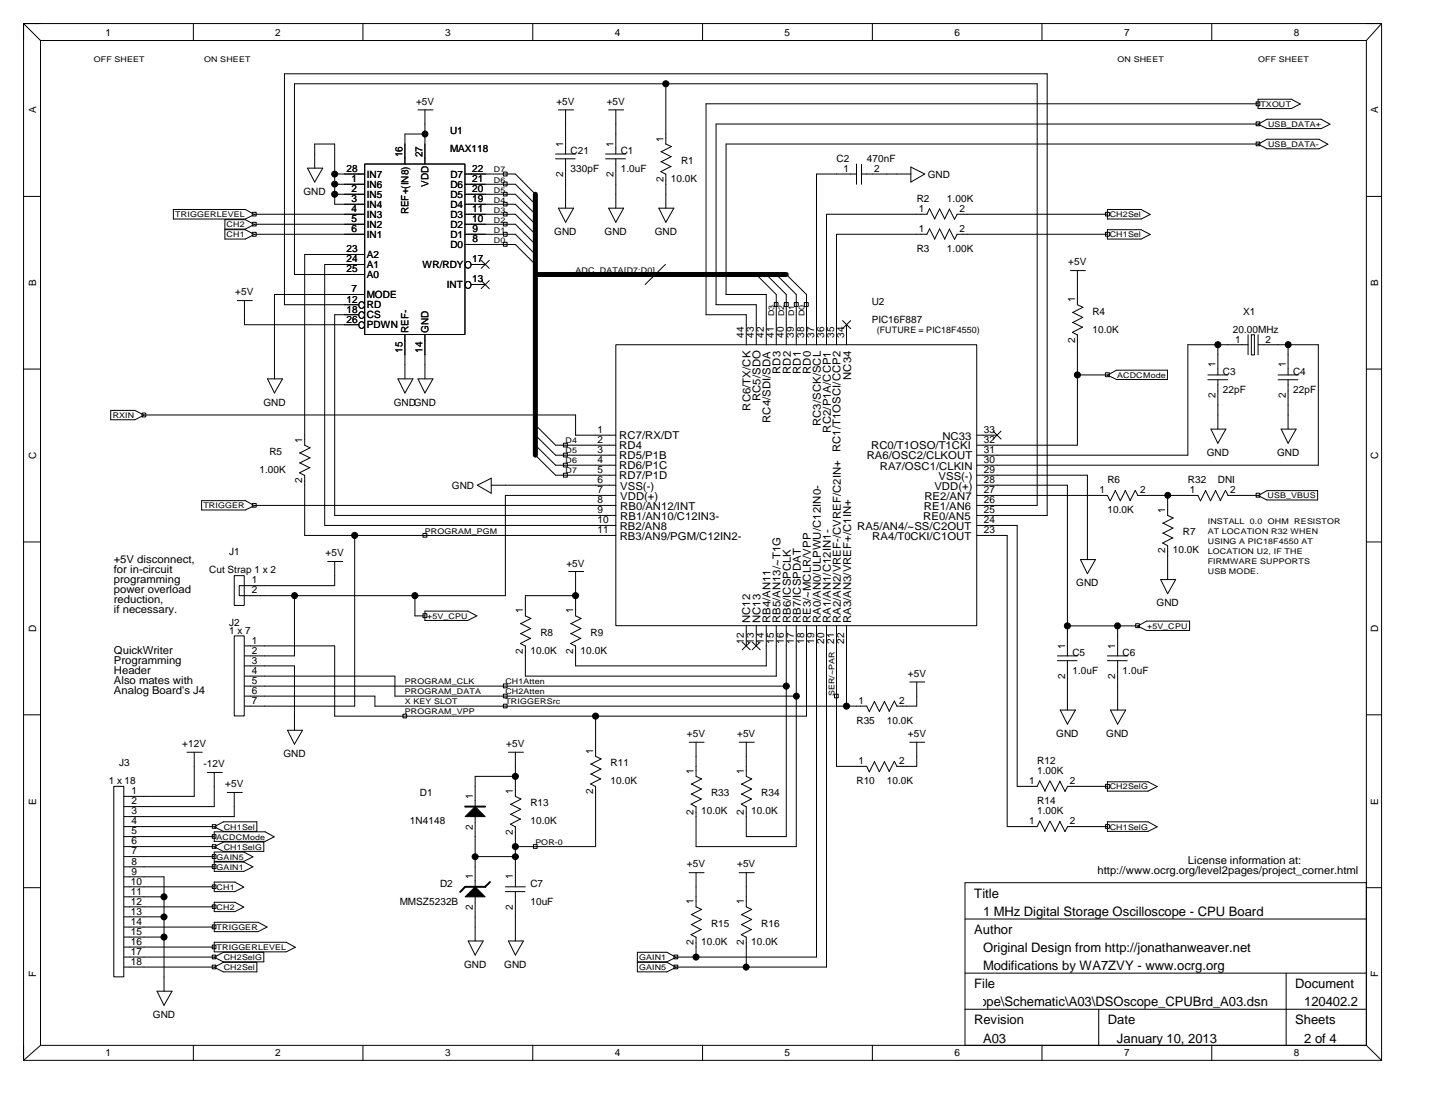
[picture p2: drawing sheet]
<svg xmlns="http://www.w3.org/2000/svg" width="279mm" height="216mm" viewBox="0 0 279 216" stroke-linecap="round" stroke-linejoin="round" font-family="sans-serif">
<g fill="none" stroke="#000" stroke-width=".19">
<path d="M4.6 4.6h264.4M4.6 4.6v201.8M4.6 4.6l3.3 3.3M7.9 7.9h258.1M7.9 7.9v195.6M37.6 4.6v3.3M70.7 4.6v3.3M103.7 4.6v3.3M129.6 16.3v11.7l1.1 .5M136.8 4.6v3.3M169.9 4.6v3.3M202.9 4.6v3.3"/>
<path d="M235.9 4.6v3.3M244.6 19.8h.7v.8h-.7zM245 19.3h6.4l1.8 .9-1.8 .9h-6.4zM266 7.9v195.6M269 4.6v201.8M269 4.6l-3 3.3M4.6 38.2h3.3M59.9 32.7h2.9l-1.5 2.7zM61.3 32.7v-4.7h3.9v11.8h5.8M65.2 37.8h5.8M65.2 35.9h5.8M65.2 33.9h5.8"/>
<path d="M71 31.9h19.5v33.2h-19.5zM81.4 21.4h2.9M82.7 21.4v10.5M82.7 26.1h-3.9v5.8M90.6 33.9h9.7l3.9 3.9M90.6 35.9h9.7l3.9 3.9M90.6 37.8h9.7l3.9 3.9M90.6 39.8h9.7l3.9 3.9M98 39.4h.7v.7h-.7zM98 37.4h.7v.8h-.7zM98 35.4h.7v.8h-.7zM98 33.5h.7v.8h-.7z"/>
<path d="M108.2 30h3.9M108.2 30.9h3.8M108.7 21.4h3M110.1 21.4v8.6M110.1 30.9v9.6M117.9 30h3.9M117.9 30.9h3.9M118.5 21.4h2.9M119.9 21.4v8.6M119.9 30.9v9.6M128.7 31.5l2 .9-2 1 .9 .5M128.7 29.5l2 1"/>
<path d="M129.6 33.9v6.6M130.7 30.5l-2 1M130.7 28.5l-2 1.1M166.8 33.9h-7.8v33.2M166.8 31.9v4M167.7 33.9h9.6M167.7 32v3.9M177.3 32.5l2.8 1.4-2.8 1.5zM244.6 27.7h.7v.7h-.7zM244.6 23.7h.7v.8h-.7zM245 20.2h-107.5v41.1h7.8v5.8M245 24.1h-105.6v35.2h7.8v7.8"/>
<path d="M245 28h-103.6v29.3h7.8v9.8M245 28.1l1.7-1h10.1l1.7 1-1.7 .9h-10.1zM245 24.2l1.7-1h10.5l1.8 1-1.8 .8h-10.5zM266 38.2h3M33.8 40.8h14l1.7 1-1.7 .8h-14zM43.8 44.7h4l1.7 .9-1.7 .9h-4zM43.8 42.8h4l1.7 .9-1.7 .9h-4zM46.2 58.5h2.9M47.6 58.5v4.7h22.3M49.1 45.2h.8v.8h-.8zM49.1 43.3h.8v.7h-.8zM49.1 41.3h.8v.8h-.8z"/>
<path d="M49.5 45.6h21.5M49.5 43.7h21.5M49.5 41.7h21.5M69.9 59.3h-14.5v-44.9h148.5v85.9h-13.7M70 58.9a.59 .59 0 0 1 .8 .1 .59 .59 0 0 1 0 .8 .59 .59 0 0 1-.8 0 .8 .8 0 0 1 0-.9zM71 53.4h-13.7v-37.1h144.6v82.1h-11.7M71 51.5h-7.8v50.8h56.7M71 57.3h-17.6v16.5M71 49.5h-11.7v37.2l1.1 .5-2.1 1M90.6 41.7h9.7l3.9 3.9M90.6 43.7h9.7l3.9 3.9M90.6 45.6h9.7l3.9 3.9"/>
<path d="M90.6 47.6h9.7l3.9 3.9M91.7 55.4h2.8M91.7 51.5h2.8M93.7 54.6l1.6 1.6M93.7 50.7l1.6 1.6M95.3 54.6l-1.6 1.6M95.3 50.7l-1.6 1.6M98 47.2h.7v.7h-.7zM98 45.2h.7v.8h-.7zM98 43.3h.7v.7h-.7zM98 41.3h.7v.8h-.7zM108.7 40.5h3l-1.6 2.8z"/>
<path d="M118.5 40.5h2.9l-1.5 2.8zM128.3 40.5h2.9l-1.6 2.8zM129.6 51.5l-4 3.9M147.2 53.4l3.9 3.9v9.8M149.2 53.4l3.9 3.9v9.8M150.8 58.9h.7v.8h-.7zM151.1 53.4l3.9 3.9v9.8M152.7 58.9h.8v.8h-.8zM153.1 53.4l3.9 3.9v9.8M154.7 58.9h.7v.8h-.7zM156.6 58.9h.8v.8h-.8zM181 40.6l-.5 1.1h-19.6v25.4"/>
<path d="M181 40.7l1 1.9M182 46.5l-1-2-.5 1.1h-17.6v21.5M182.9 44.5l1.1 2M182.9 44.6l-.9 2M182.9 40.7l1.1 1.9M182.9 40.7l-.9 1.9M184.8 44.6l1.1 2 .5-1M184.8 40.7l1.1 2 .5-1M184.9 44.6l-1 2M184.9 40.7l-1 1.9M186.3 45.6h29.3M186.3 41.7h29.3"/>
<path d="M208.4 52.7h2.9M209.8 52.7v6.6l1.1 .5M210.8 59.8l-2 1M215.2 45.2h.8v.8h-.8zM215.2 41.3h.8v.8h-.8zM215.6 40.8h6.6l1.8 1-1.8 .8h-6.6zM215.6 44.7h6.6l1.8 .9-1.8 .9h-6.6zM4.6 71.9h3.3M21.6 79.9h4.7l1.7 .9-1.7 .9h-4.7zM52.1 73.8h2.9l-1.6 2.7zM69.9 61.3h-4.7v39h54.7M70 60.9a.59 .59 0 0 1 .8 0 .59 .59 0 0 1 0 .8 .59 .59 0 0 1-.8 .1 .8 .8 0 0 1 0-.9z"/>
<path d="M70 62.8a.59 .59 0 0 1 .8 .1 .59 .59 0 0 1 0 .8 .59 .59 0 0 1-.8 0 .8 .8 0 0 1 0-.9zM77.5 73.8h2.9l-1.6 2.7zM78.8 65.2v8.6M81.4 73.8h2.9l-1.6 2.7zM82.7 65.2v8.6M119.9 67.1h70.3v54.7h-70.3zM164.1 62.4l1.5 1.6M164.8 63.2v3.9M165.6 62.4l-1.5 1.6M208.8 62.8l2 .9M208.8 60.8l2 1M209.8 65.2v21.5h-19.6"/>
<path d="M209.8 73h5.8M210.8 63.7l-2 1 1 .5M210.8 61.8l-2 1M215.2 72.6h.8v.7h-.8zM215.6 73l1.8-.9h9.9v1.8h-9.9zM235.2 73h3.9M235.2 73.9h3.8M237.1 67.1v5.9M237.1 73.9v9.6M243 67.1h-11.7v21.5h-41.1M243 65.2v3.9M243.6 65.2h.6v3.9h-.6z"/>
<path d="M245 67.1h11.7v23.5h-66.5M245 65.2v3.9M248.8 73h4M248.8 73.9h3.9M250.8 67.1v5.9M250.8 73.9v9.6M266 71.9h3M27.7 80.4h.7v.8h-.7zM28 80.8h84.1v3.9h7.8M39.3 97.5h8.5l1.7 .9-1.7 .9h-8.5zM49.1 98h.8v.7h-.8zM49.5 98.4h70.4"/>
<path d="M58.3 90.1l2 1M58.3 88.2l2.1 .9-2.1 1M60.3 91l-2 1 1 .5v11.7h60.6M92.9 94.5l2.7-1.4v2.9zM95.6 94.5h24.3M104.2 82.7l4 4h11.7M104.2 84.7l4 3.9h11.7M104.2 86.7l4 3.9h11.7M104.2 88.6l4 3.9h11.7M109.7 86.3h.8v.7h-.8zM109.7 88.2h.8v.8h-.8zM109.7 90.2h.8v.7h-.8z"/>
<path d="M109.7 92.1h.8v.8h-.8zM119.9 96.4h-21.5v19.6h-50.8M190.2 84.7h4M190.2 92.5h21.5v16.4M190.2 94.5h17.6v33.2M190.2 96.4h25.4l.5 1.1M193.3 83.9l1.6 1.6M194.9 83.9l-1.6 1.6M217.1 95.5l1 2M217.2 95.5l-1 2M219.1 95.5l1 2M219.1 95.5l-1 2"/>
<path d="M227.3 96.4v3.9l1.1 .6M234.7 95.5l1 2M234.8 95.5l-1.1 2-.5-1.1h-11.7l-.5-.9-1 2M235.8 83.5h2.9l-1.6 2.8zM236.7 95.5l.9 2M236.7 95.5l-1 2M239.1 96.4h5.9M239.1 96.4l-.5-.9-1 2M244.6 96h.7v.8h-.7zM245 96.5l1.7-1h9.9v1.8h-9.9zM249.4 83.5h3l-1.6 2.8zM4.6 105.5h3.3"/>
<path d="M45.6 112.1h2v5.8h-2zM47.6 114h-1v2h1M57.3 116v11.7h-9.7M63.8 109.3h2.9M65.2 109.3v4.7h-17.6M69.1 104.2v33.3h-21.5M80.8 116v3.9h1.9M82.4 103.9h.7v.7h-.7zM82.4 119.5h.7v.7h-.7zM82.7 119h8.4l1.8 .9-1.8 .9h-8.4zM110.7 111.3h2.9M112.1 111.3v8.6l1.1 .5"/>
<path d="M112.1 116h-9.8v3.9l1.1 .5M190.2 102.3h7.8v50.8h3.9l.6-1.1M190.2 104.2h5.9v56.7h5.8l.6-1.1M210.4 108.9h2.9l-1.6 2.8zM226 112.8h2.9l-1.6 2.8zM226.4 103.8l2 .9M226.4 101.8l2 1M227.3 106.2v6.6M228.4 104.7l-2 1 .9 .5M228.4 102.8l-2 1M228.4 100.9l-2 1M266 105.5h3"/>
<path d="M4.6 139.2h3.3M45.6 123.8h2v15.6h-2zM47.6 129.6h9.7v12.6M47.6 131.6h29.3v3.9h78.1M47.6 133.6h105.5M47.6 135.5h25.4v2h95.8l.5 1.1M78.5 139h.7v.8h-.7zM98 137.1h.7v.7h-.7zM98 133.2h.7v.7h-.7zM98 135.1h.7v.8h-.7zM101.4 123.3l1.9 1M101.4 121.4l1.9 1"/>
<path d="M103.3 124.3l-2 1 1 .5M103.3 122.4l-1.9 1M103.3 120.4l-1.9 1M111.1 123.3l2 1M111.1 121.4l2 1M113.1 124.3l-2 1 1 .5M113.1 122.4l-2 1M113.1 120.4l-2 1M116 139.4v7.8l1.1 .6M144.5 125l1.6 1.5M145.3 121.8v3.9M146.1 125l-1.6 1.5"/>
<path d="M146.4 125l1.6 1.5M147.2 121.8v3.9M148 125l-1.6 1.5M149.2 121.8v7.8h-37.1v-3.9M151.1 121.8v9.8h-48.8v-5.9M153.1 121.8v41.1h-7.8v-5.9M155 121.8v43h-19.5v-7.8M157 121.8v17.6h-91.8v-13.7h-17.6M159 121.8v64.5h-27.4M160.9 121.8v66.5h-29.3M162.5 135.1h.7v.8h-.7zM162.9 121.8v27.4h5.9l.5 1.1"/>
<path d="M164.8 121.8v15.7M170.2 136.5l1 2M170.3 136.5l-1 2M172.2 136.5l1 2M172.2 136.5l-1 2M174.6 137.5l-.5-1-1 2M177.1 132.8h3M178.5 132.8v4.7h-3.9M205.9 127.7h3.9M205.9 128.6h3.8M206.4 138.2h3l-1.6 2.8zM207.8 128.6v9.6"/>
<path d="M207.8 121.8h13.7M215.6 127.7h4M215.6 128.6h3.9M216.2 138.2h3l-1.6 2.8zM217.6 121.8v5.9M217.6 128.6v9.6M221.1 121.4h.7v.8h-.7zM221.5 121.9l1.7-1h8.4v1.8h-8.4zM266 139.2h3M22.2 153.1h1.9v37.1h-1.9zM36.4 146.4h3M37.8 146.4v8.6h-13.7"/>
<path d="M40.4 150.4h2.9M41.7 150.4v6.6h-17.6M44.3 154.3h2.9M45.6 154.3v4.7h-21.5M56 142.2h2.9l-1.6 2.7zM92.5 157l2 2h-3.9zM92.5 159v13.6M99 146.4h2.9M99.4 158.5l2 .9-2 1.1 .9 .5M99.4 156.6l2 .9M100.3 146.4v8.6l1.1 .5M100.3 151.1h-7.8v5.9"/>
<path d="M101.4 157.5l-2 1.1M101.4 155.6l-2 1M116 153.1v11.7h-15.7M117 151.6l-2 1 1 .5M117 149.7l-2 1 2 1M117 147.8l-2 1 2 .9M134.2 144.5h2.9M135.5 144.5v6.6l1.1 .6M136.6 153.6l-2 1 1.9 .9-2 1.1 1 .5M136.6 151.7l-2 1 1.9 .9M143.9 144.5h3M144.3 154.6l2 .9-2 1.1 1 .5"/>
<path d="M144.3 152.6l2 1M145.3 144.5v6.6l1.1 .6-2 1M146.4 153.6l-2 1M170.2 148.3l1 1.9M170.3 148.3l-1 2M172.2 148.3l1 1.9M172.2 148.3l-1 2M174.6 149.2l-.5-1-1 2M177.1 144.5h3M178.5 144.5v4.7h-3.9M202.5 159.9l1 2M202.5 152l1 2"/>
<path d="M204.4 159.9l-1 2M204.4 152.1l-1 1.9M204.4 159.9l1.1 2M204.4 152l1.1 2M206.3 159.9l1.1 2 .4-1h7.8M206.3 152.1l1.1 2 .4-1h7.8M206.4 159.9l-1 2M206.4 152.1l-1 1.9M215.2 152.7h.8v.8h-.8zM215.6 160h7.9l1.8 1-1.8 .9h-7.9zM215.6 152.2h7.9l1.8 .9-1.8 .9h-7.9zM4.6 172.8h3.3"/>
<path d="M24.1 160.9h17.6M24.1 162.9h17.6M24.1 164.8h17.6M24.1 166.8h17.6M24.1 168.8h17.6M24.1 170.7h7.8v22.3M24.1 172.6h17.6M24.1 174.6h7.8M24.1 176.5h17.6M24.1 178.5h7.8M41.3 160.5h.8v.8h-.8zM41.3 164.4h.8v.8h-.8z"/>
<path d="M41.3 162.5h.8v.7h-.8zM41.3 166.4h.8v.7h-.8zM41.3 168.3h.8v.8h-.8zM41.3 172.3h.8v.7h-.8zM41.3 176.2h.8v.7h-.8zM41.7 161.9h9.9l1.8 1-1.8 .9h-9.9zM41.7 165.9h5.8l1.7 .9-1.7 .9h-5.8zM41.7 167.8h5.8l1.7 1-1.7 .8h-5.8zM41.7 171.7h4l1.8 1-1.8 .9h-4zM41.7 175.7h4l1.8 .9-1.8 .9h-4zM41.7 179.5h8.6l1.7 1-1.7 .9h-8.6zM41.7 161l1.8-1h6.5v1.9h-6.5z"/>
<path d="M41.7 164.9l1.8-1h7.9v1.8h-7.9zM90.6 174.6l1.9-2 2 2zM92.5 166.8h7.8M92.5 174.6v8.6M98.4 172.6h3.9M98.4 173.6h3.8M100.3 160.9v11.7M100.3 173.6v9.6M103.9 164.4h.7v.8h-.7zM134.2 169.9h2.9M134.6 180l1.9 1M134.6 178l1.9 1"/>
<path d="M135.5 169.9v6.6l1.1 .6M136.6 179l-2 1M136.6 177.1l-2 1M143.9 169.9h3M144.3 180l2 1M144.3 178l2 1M145.3 169.9v6.6l1.1 .6-2 1M146.4 179l-2 1M187.9 178.9h78.1M215.2 160.5h.8v.8h-.8zM266 171.8h-78.1v31.7M266 172.8h3"/>
<path d="M24.1 180.5h17.6M24.1 182.4h7.8M24.1 184.4h17.6M24.1 186.3h17.6M24.1 188.3h17.6M30.6 193h2.9l-1.6 2.7zM41.3 185.9h.8v.8h-.8zM41.3 187.9h.8v.7h-.8zM41.3 180.1h.8v.7h-.8zM41.3 184h.8v.7h-.8zM41.7 183.4h14l1.8 1-1.8 .9h-14zM41.7 188.3l1.8-1h6.5v1.9h-6.5z"/>
<path d="M41.7 186.4l1.8-1h7.9v1.9h-7.9zM91.2 183.2h2.9l-1.6 2.7zM99 183.2h2.9l-1.6 2.7zM124.1 185.4h5.7l1.8 1-1.8 .9h-5.7zM124.1 187.3h5.7l1.8 1-1.8 .9h-5.7zM131.2 185.9h.8v.8h-.8zM131.2 187.9h.8v.7h-.8zM135.5 182.4v3.9M136.5 180.9l-2 1.1 1 .5M145.3 182.4v5.9M146.3 180.9l-2 1.1 1 .5M187.9 189.5h78.1"/>
<path d="M187.9 196.5h78.1M213.9 196.5v7M250.4 189.5v14M4.6 206.4h264.4M7.9 203.5h258.1M7.9 203.5l-3.3 2.9M37.6 203.5v2.9M70.7 203.5v2.9M103.7 203.5v2.9M136.8 203.5v2.9M169.9 203.5v2.9M202.9 203.5v2.9"/>
<path d="M235.9 203.5v2.9M266 203.5l3 2.9"/>
<circle cx="129.6" cy="16.3" r=".59"/>
<circle cx="65.2" cy="37.8" r=".59"/>
<circle cx="65.2" cy="35.8" r=".58"/>
<circle cx="65.2" cy="33.9" r=".58"/>
<circle cx="82.7" cy="26.1" r=".59"/>
<circle cx="91.1" cy="55.4" r=".62"/>
<circle cx="91.1" cy="51.5" r=".61"/>
<circle cx="209.8" cy="73" r=".59"/>
<circle cx="237.1" cy="67.1" r=".59"/>
<circle cx="250.8" cy="67.1" r=".59"/>
<circle cx="227.4" cy="96.4" r=".57"/>
<circle cx="57.3" cy="116" r=".59"/>
<circle cx="69.1" cy="104.2" r=".59"/>
<circle cx="80.8" cy="116" r=".59"/>
<circle cx="112.1" cy="116" r=".59"/>
<circle cx="116" cy="139.4" r=".59"/>
<circle cx="153.1" cy="133.6" r=".59"/>
<circle cx="155" cy="135.5" r=".59"/>
<circle cx="164.8" cy="137.5" r=".59"/>
<circle cx="207.8" cy="121.8" r=".59"/>
<circle cx="217.6" cy="121.8" r=".59"/>
<circle cx="100.3" cy="151.1" r=".59"/>
<circle cx="31.9" cy="174.6" r=".59"/>
<circle cx="31.9" cy="178.5" r=".58"/>
<circle cx="92.5" cy="166.8" r=".58"/>
<circle cx="100.3" cy="164.8" r=".59"/>
<circle cx="100.4" cy="166.8" r=".58"/>
<circle cx="31.9" cy="182.4" r=".59"/>
<circle cx="135.5" cy="186.3" r=".59"/>
<circle cx="145.3" cy="188.3" r=".59"/>
</g>
<path d="M104.2 37.8v50.8M104.2 53.4h48.9" fill="none" stroke="#000" stroke-width=".97"/>
<g fill="#000">
<circle cx="129.6" cy="16.3" r=".59"/>
<circle cx="65.2" cy="37.8" r=".59"/>
<circle cx="65.2" cy="35.8" r=".58"/>
<circle cx="65.2" cy="33.9" r=".58"/>
<circle cx="82.7" cy="26.1" r=".59"/>
<circle cx="209.8" cy="73" r=".59"/>
<circle cx="237.1" cy="67.1" r=".59"/>
<circle cx="250.8" cy="67.1" r=".59"/>
<circle cx="80.8" cy="116" r=".59"/>
<circle cx="112.1" cy="116" r=".59"/>
<circle cx="207.8" cy="121.8" r=".59"/>
<circle cx="217.6" cy="121.8" r=".59"/>
</g>
<g fill="#000">
<path d="M92.5 157l2 2h-3.9zM90.6 174.6l1.9-2 2 2z"/>
<circle cx="227.4" cy="96.4" r=".57"/>
<circle cx="57.3" cy="116" r=".59"/>
<circle cx="69.1" cy="104.2" r=".59"/>
<circle cx="116" cy="139.4" r=".59"/>
<circle cx="153.1" cy="133.6" r=".59"/>
<circle cx="155" cy="135.5" r=".59"/>
<circle cx="164.8" cy="137.5" r=".59"/>
<circle cx="100.3" cy="151.1" r=".59"/>
<circle cx="31.9" cy="174.6" r=".59"/>
<circle cx="31.9" cy="178.5" r=".58"/>
<circle cx="92.5" cy="166.8" r=".58"/>
<circle cx="100.3" cy="164.8" r=".59"/>
<circle cx="100.4" cy="166.8" r=".58"/>
<circle cx="31.9" cy="182.4" r=".59"/>
<circle cx="135.5" cy="186.3" r=".59"/>
<circle cx="145.3" cy="188.3" r=".59"/>
</g>
<path d="M90.6 157h3.9M90.5 172.7l-.9 .9M90.6 172.6h3.9M95.4 171.7l-.9 1" fill="none" stroke="#000" stroke-width=".38"/>
<g font-size="2.5">
<text x="189.7" y="174.9">Title</text>
<text x="191.4" y="178.4">1 MHz Digital Storage Oscilloscope - CPU Board</text>
<text x="189.7" y="181.9">Author</text>
<text x="191.4" y="185.4">Original Design from http://jonathanweaver.net</text>
<text x="191.4" y="188.9">Modifications by WA7ZVY - www.ocrg.org</text>
<text x="146" y="195.9">C:\Users\pmesser\_Paul\Design\DSOscope\Schematic\A03\DSOscope_CPUBrd_A03.dsn</text>
<text x="189.7" y="192.4">File</text>
<text x="252.2" y="192.4">Document</text>
<text x="253.9" y="195.9">120402.2</text>
<text x="189.7" y="199.4">Revision</text>
<text x="191.4" y="203">A03</text>
<text x="215.7" y="199.4">Date</text>
<text x="217.5" y="203">January 10, 2013</text>
<text x="252.2" y="199.4">Sheets</text>
<text x="253.9" y="203">2 of 4</text>
</g>
<g font-size="2.1">
<text x="152" y="72.8" transform="rotate(-90 152 72.8)">RD3</text>
<text x="154" y="72.8" transform="rotate(-90 154 72.8)">RD2</text>
<text x="155.9" y="72.8" transform="rotate(-90 155.9 72.8)">RD1</text>
<text x="157.9" y="72.8" transform="rotate(-90 157.9 72.8)">RD0</text>
<text x="165.7" y="74" transform="rotate(-90 165.7 74)">NC34</text>
<text x="146.1" y="79.9" transform="rotate(-90 146.1 79.9)">RC6/TX/CK</text>
<text x="148.1" y="78.1" transform="rotate(-90 148.1 78.1)">RC5/SDO</text>
<text x="150" y="82.4" transform="rotate(-90 150 82.4)">RC4/SDI/SDA</text>
<text x="159.8" y="82.9" transform="rotate(-90 159.8 82.9)">RC3/SCK/SCL</text>
<text x="120.6" y="85.5">RC7/RX/DT</text>
<text x="120.6" y="87.5">RD4</text>
<text x="120.6" y="89.4">RD5/P1B</text>
<text x="161.8" y="84.2" transform="rotate(-90 161.8 84.2)">RC2/P1A/CCP1</text>
<text x="163.6" y="88" transform="rotate(-90 163.6 88)">RC1/T1OSCI/CCP2</text>
<text x="168.8" y="89.4">RA6/OSC2/CLKOUT</text>
<text x="169.6" y="87.5">RC0/T1OSO/T1CKI</text>
<text x="183.5" y="85.6">NC33</text>
<text x="120.6" y="91.4">RD6/P1C</text>
<text x="120.6" y="93.3">RD7/P1D</text>
<text x="120.7" y="95.4">VSS(-)</text>
<text x="171.3" y="91.5">RA7/OSC1/CLKIN</text>
<text x="181.9" y="95.4">VDD(+)</text>
<text x="182.7" y="93.4">VSS(-)</text>
<text x="120.7" y="97.3">VDD(+)</text>
<text x="120.7" y="99.2">RB0/AN12/INT</text>
<text x="120.7" y="101.1">RB1/AN10/C12IN3-</text>
<text x="179.8" y="101.2">RE0/AN5</text>
<text x="179.9" y="99.2">RE1/AN6</text>
<text x="180" y="97.3">RE2/AN7</text>
<text x="120.7" y="103.1">RB2/AN8</text>
<text x="120.7" y="105.2">RB3/AN9/PGM/C12IN2-</text>
<text x="166.9" y="103.2">RA5/AN4/~SS/C2OUT</text>
<text x="169.8" y="105.2">RA4/T0CKI/C1OUT</text>
<text x="22.2" y="109.7">+5V disconnect,</text>
<text x="22.2" y="111.6">for in-circuit</text>
<text x="22.2" y="113.6">programming</text>
<text x="22.2" y="119.4">if necessary.</text>
<text x="22.2" y="115.5">power overload</text>
<text x="22.2" y="117.4">reduction,</text>
<text x="146.1" y="121.3" transform="rotate(-90 146.1 121.3)">NC12</text>
<text x="148.1" y="121.3" transform="rotate(-90 148.1 121.3)">NC13</text>
<text x="150" y="121.3" transform="rotate(-90 150 121.3)">RB4/AN11</text>
<text x="152" y="121.3" transform="rotate(-90 152 121.3)">RB5/AN13/~T1G</text>
<text x="154" y="121.3" transform="rotate(-90 154 121.3)">RB6/ICSPCLK</text>
<text x="155.9" y="121.3" transform="rotate(-90 155.9 121.3)">RB7/ICSPDAT</text>
<text x="157.9" y="121.3" transform="rotate(-90 157.9 121.3)">RE3/~MCLR/VPP</text>
<text x="159.8" y="121.3" transform="rotate(-90 159.8 121.3)">RA0/AN0/ULPWU/C12IN0-</text>
<text x="161.8" y="121.3" transform="rotate(-90 161.8 121.3)">RA1/AN1/C12IN1-</text>
<text x="163.7" y="121.3" transform="rotate(-90 163.7 121.3)">RA2/AN2/VREF-/CVREF/C2IN+</text>
<text x="165.7" y="121.3" transform="rotate(-90 165.7 121.3)">RA3/AN3/VREF+/C1IN+</text>
<text x="22.2" y="127.2">QuickWriter</text>
<text x="22.2" y="129.2">Programming</text>
<text x="22.2" y="131.2">Header</text>
<text x="22.2" y="133.1">Also mates with</text>
<text x="22.2" y="135.1">Analog Board's J4</text>
<text x="213.7" y="170.2">http://www.ocrg.org/level2pages/project_corner.html</text>
<text x="231.3" y="168.3">License information at:</text>
</g>
<g font-size="1.9">
<text x="20.5" y="7.1">1</text>
<text x="53.6" y="7.1">2</text>
<text x="86.7" y="7.1">3</text>
<text x="119.7" y="7.1">4</text>
<text x="152.8" y="7.1">5</text>
<text x="185.8" y="7.1">6</text>
<text x="218.9" y="7.1">7</text>
<text x="251.9" y="7.1">8</text>
<text x="7" y="22.1" transform="rotate(-90 7 22.1)">A</text>
<text x="81" y="20.4">+5V</text>
<text x="108.3" y="20.4">+5V</text>
<text x="118.1" y="20.4">+5V</text>
<text x="268.3" y="22.1" transform="rotate(-90 268.3 22.1)">A</text>
<text x="87.6" y="26">U1</text>
<text x="87.6" y="29.6">MAX118</text>
<text x="109.7" y="28.5" transform="rotate(-90 109.7 28.5)">1</text>
<text x="111.1" y="29.9">C21</text>
<text x="119.4" y="28.5" transform="rotate(-90 119.4 28.5)">1</text>
<text x="120.9" y="29.9">C1</text>
<text x="129.2" y="27.6" transform="rotate(-90 129.2 27.6)">1</text>
<text x="67.5" y="33.5">28</text>
<text x="68.5" y="35.4">1</text>
<text x="71.4" y="34.6">IN7</text>
<text x="78.4" y="30.6" transform="rotate(-90 78.4 30.6)">16</text>
<text x="82.3" y="30.6" transform="rotate(-90 82.3 30.6)">27</text>
<text x="87.7" y="34.6">D7</text>
<text x="91.9" y="35.4">21</text>
<text x="91.9" y="33.5">22</text>
<text x="109.7" y="34.5" transform="rotate(-90 109.7 34.5)">2</text>
<text x="111.1" y="33.5">330pF</text>
<text x="119.4" y="34.5" transform="rotate(-90 119.4 34.5)">2</text>
<text x="120.9" y="33.5">1.0uF</text>
<text x="129.2" y="35.4" transform="rotate(-90 129.2 35.4)">2</text>
<text x="130.6" y="35.4">10.0K</text>
<text x="132.6" y="31.9">R1</text>
<text x="162.9" y="31.5">C2</text>
<text x="164.2" y="33.5">1</text>
<text x="168.8" y="31.5">470nF</text>
<text x="170.2" y="33.5">2</text>
<text x="180.6" y="34.6">GND</text>
<text x="59.1" y="37.9">GND</text>
<text x="68.5" y="37.4">2</text>
<text x="68.5" y="39.3">3</text>
<text x="68.5" y="41.3">4</text>
<text x="71.4" y="36.6">IN6</text>
<text x="71.4" y="38.5">IN5</text>
<text x="71.4" y="40.5">IN4</text>
<text x="79.5" y="41.8" transform="rotate(-90 79.5 41.8)">REF+(IN8)</text>
<text x="83.5" y="36.4" transform="rotate(-90 83.5 36.4)">VDD</text>
<text x="87.7" y="40.5">D4</text>
<text x="87.7" y="38.5">D5</text>
<text x="87.7" y="36.6">D6</text>
<text x="91.9" y="41.3">11</text>
<text x="91.9" y="39.3">19</text>
<text x="91.9" y="37.4">20</text>
<text x="178.5" y="39.3">R2</text>
<text x="178.9" y="41.3">1</text>
<text x="184.4" y="39.3">1.00K</text>
<text x="186.8" y="41.3">2</text>
<text x="68.5" y="43.2">5</text>
<text x="68.5" y="45.2">6</text>
<text x="71.4" y="42.4">IN3</text>
<text x="71.4" y="44.4">IN2</text>
<text x="71.4" y="46.4">IN1</text>
<text x="87.7" y="46.4">D1</text>
<text x="87.7" y="44.4">D2</text>
<text x="87.7" y="42.4">D3</text>
<text x="91.9" y="43.2">10</text>
<text x="92" y="47.2">8</text>
<text x="92" y="45.2">9</text>
<text x="107.9" y="45.7">GND</text>
<text x="117.7" y="45.7">GND</text>
<text x="127.5" y="45.7">GND</text>
<text x="178.9" y="45.2">1</text>
<text x="186.8" y="45.2">2</text>
<text x="67.5" y="49.1">23</text>
<text x="67.5" y="51.1">24</text>
<text x="67.5" y="53">25</text>
<text x="71.4" y="50.3">A2</text>
<text x="71.4" y="52.2">A1</text>
<text x="82.3" y="52.2">WR/RDY</text>
<text x="87.7" y="48.3">D0</text>
<text x="91.9" y="51.1">17</text>
<text x="178.5" y="49.1">R3</text>
<text x="184.4" y="49.1">1.00K</text>
<text x="208" y="51.7">+5V</text>
<text x="7" y="55.7" transform="rotate(-90 7 55.7)">B</text>
<text x="45.8" y="57.5">+5V</text>
<text x="67.5" y="58.9">12</text>
<text x="68.5" y="56.9">7</text>
<text x="71.4" y="58.1">MODE</text>
<text x="71.4" y="54.2">A0</text>
<text x="87" y="56.1">INT</text>
<text x="91.9" y="55">13</text>
<text x="169.7" y="59.3">U2</text>
<text x="209.3" y="58.8" transform="rotate(-90 209.3 58.8)">1</text>
<text x="268.3" y="55.7" transform="rotate(-90 268.3 55.7)">B</text>
<text x="67.5" y="60.8">18</text>
<text x="67.5" y="62.8">26</text>
<text x="71.4" y="60">RD</text>
<text x="71.4" y="62">CS</text>
<text x="71.4" y="63.9">PDWN</text>
<text x="79.5" y="64.8" transform="rotate(-90 79.5 64.8)">REF-</text>
<text x="83.5" y="64.8" transform="rotate(-90 83.5 64.8)">GND</text>
<text x="144.8" y="65.8" transform="rotate(-90 144.8 65.8)">44</text>
<text x="146.8" y="65.8" transform="rotate(-90 146.8 65.8)">43</text>
<text x="148.7" y="65.8" transform="rotate(-90 148.7 65.8)">42</text>
<text x="150.7" y="65.8" transform="rotate(-90 150.7 65.8)">41</text>
<text x="152.6" y="65.8" transform="rotate(-90 152.6 65.8)">40</text>
<text x="154.6" y="65.8" transform="rotate(-90 154.6 65.8)">39</text>
<text x="156.6" y="65.8" transform="rotate(-90 156.6 65.8)">38</text>
<text x="158.5" y="65.8" transform="rotate(-90 158.5 65.8)">37</text>
<text x="160.5" y="65.8" transform="rotate(-90 160.5 65.8)">36</text>
<text x="162.4" y="65.8" transform="rotate(-90 162.4 65.8)">35</text>
<text x="164.4" y="65.8" transform="rotate(-90 164.4 65.8)">34</text>
<text x="169.7" y="62.8">PIC16F887</text>
<text x="212.7" y="61.2">R4</text>
<text x="212.7" y="64.7">10.0K</text>
<text x="240" y="64.7">20.00MHz</text>
<text x="242" y="61.2">X1</text>
<text x="78.4" y="68.7" transform="rotate(-90 78.4 68.7)">15</text>
<text x="82.3" y="68.7" transform="rotate(-90 82.3 68.7)">14</text>
<text x="209.3" y="66.7" transform="rotate(-90 209.3 66.7)">2</text>
<text x="236.7" y="71.5" transform="rotate(-90 236.7 71.5)">1</text>
<text x="240.5" y="66.7">1</text>
<text x="246.4" y="66.7">2</text>
<text x="250.3" y="71.5" transform="rotate(-90 250.3 71.5)">1</text>
<text x="236.7" y="77.5" transform="rotate(-90 236.7 77.5)">2</text>
<text x="238.1" y="73">C3</text>
<text x="238.1" y="76.5">22pF</text>
<text x="250.3" y="77.5" transform="rotate(-90 250.3 77.5)">2</text>
<text x="251.8" y="73">C4</text>
<text x="251.8" y="76.5">22pF</text>
<text x="51.3" y="79">GND</text>
<text x="76.7" y="79">GNDGND</text>
<text x="7" y="89.4" transform="rotate(-90 7 89.4)">C</text>
<text x="52.5" y="88.6">R5</text>
<text x="58.9" y="86.2" transform="rotate(-90 58.9 86.2)">1</text>
<text x="116.3" y="84.3">1</text>
<text x="116.3" y="86.2">2</text>
<text x="116.3" y="88.2">3</text>
<text x="191.6" y="88.2">31</text>
<text x="191.6" y="86.2">32</text>
<text x="191.6" y="84.3">33</text>
<text x="235" y="88.7">GND</text>
<text x="248.6" y="88.7">GND</text>
<text x="268.3" y="89.4" transform="rotate(-90 268.3 89.4)">C</text>
<text x="50.5" y="92.1">1.00K</text>
<text x="58.9" y="94.1" transform="rotate(-90 58.9 94.1)">2</text>
<text x="88" y="95.2">GND</text>
<text x="116.3" y="90.1">4</text>
<text x="116.3" y="92.1">5</text>
<text x="116.3" y="94">6</text>
<text x="191.6" y="94">28</text>
<text x="191.6" y="92.1">29</text>
<text x="191.6" y="90.1">30</text>
<text x="215.6" y="94">R6</text>
<text x="231.3" y="94">R32</text>
<text x="237.1" y="94">DNI</text>
<text x="116.3" y="96">7</text>
<text x="116.3" y="98">8</text>
<text x="116.3" y="99.9">9</text>
<text x="116.3" y="101.9">10</text>
<text x="191.6" y="101.9">24</text>
<text x="191.6" y="99.9">25</text>
<text x="191.6" y="98">26</text>
<text x="191.6" y="96">27</text>
<text x="214.1" y="96">1</text>
<text x="215.6" y="99.9">10.0K</text>
<text x="222" y="96">2</text>
<text x="226.9" y="99.9" transform="rotate(-90 226.9 99.9)">1</text>
<text x="231.7" y="96">1</text>
<text x="239.5" y="96">2</text>
<text x="116.3" y="103.8">11</text>
<text x="191.6" y="103.8">23</text>
<text x="226.9" y="107.8" transform="rotate(-90 226.9 107.8)">2</text>
<text x="228.4" y="107.8">10.0K</text>
<text x="230.3" y="104.2">R7</text>
<text x="40.7" y="111.6">Cut Strap 1 x 2</text>
<text x="44.6" y="108.1">J1</text>
<text x="49" y="113.6">1</text>
<text x="63.4" y="108.3">+5V</text>
<text x="110.3" y="110.3">+5V</text>
<text x="49" y="115.5">2</text>
<text x="101.8" y="119.4" transform="rotate(-90 101.8 119.4)">1</text>
<text x="111.6" y="119.4" transform="rotate(-90 111.6 119.4)">1</text>
<text x="209.6" y="114.1">GND</text>
<text x="225.2" y="118">GND</text>
<text x="7" y="123.1" transform="rotate(-90 7 123.1)">D</text>
<text x="44.6" y="121.8">J2</text>
<text x="44.6" y="123.4">1 x 7</text>
<text x="49" y="125.3">1</text>
<text x="105.2" y="123.8">R8</text>
<text x="115" y="123.8">R9</text>
<text x="144.8" y="125.4" transform="rotate(-90 144.8 125.4)">12</text>
<text x="146.8" y="125.4" transform="rotate(-90 146.8 125.4)">13</text>
<text x="148.7" y="125.4" transform="rotate(-90 148.7 125.4)">14</text>
<text x="150.7" y="125.4" transform="rotate(-90 150.7 125.4)">15</text>
<text x="152.6" y="125.4" transform="rotate(-90 152.6 125.4)">16</text>
<text x="154.6" y="125.4" transform="rotate(-90 154.6 125.4)">17</text>
<text x="156.6" y="125.4" transform="rotate(-90 156.6 125.4)">18</text>
<text x="158.5" y="125.4" transform="rotate(-90 158.5 125.4)">19</text>
<text x="160.5" y="125.4" transform="rotate(-90 160.5 125.4)">20</text>
<text x="162.4" y="125.4" transform="rotate(-90 162.4 125.4)">21</text>
<text x="164.4" y="125.4" transform="rotate(-90 164.4 125.4)">22</text>
<text x="268.3" y="123.1" transform="rotate(-90 268.3 123.1)">D</text>
<text x="49" y="127.3">2</text>
<text x="49" y="129.2">3</text>
<text x="49" y="131.2">4</text>
<text x="101.8" y="127.3" transform="rotate(-90 101.8 127.3)">2</text>
<text x="103.3" y="127.3">10.0K</text>
<text x="111.6" y="127.3" transform="rotate(-90 111.6 127.3)">2</text>
<text x="113" y="127.3">10.0K</text>
<text x="176.8" y="131.8">+5V</text>
<text x="207.4" y="126.3" transform="rotate(-90 207.4 126.3)">1</text>
<text x="208.8" y="127.6">C5</text>
<text x="208.8" y="131.2">1.0uF</text>
<text x="217.1" y="126.3" transform="rotate(-90 217.1 126.3)">1</text>
<text x="218.6" y="127.6">C6</text>
<text x="218.6" y="131.2">1.0uF</text>
<text x="49" y="133.2">5</text>
<text x="49" y="135.1">6</text>
<text x="49" y="137">7</text>
<text x="167.1" y="137">1</text>
<text x="175.1" y="137">2</text>
<text x="207.4" y="132.2" transform="rotate(-90 207.4 132.2)">2</text>
<text x="217.1" y="132.2" transform="rotate(-90 217.1 132.2)">2</text>
<text x="133.7" y="143.5">+5V</text>
<text x="143.5" y="143.5">+5V</text>
<text x="166.8" y="140.9">R35</text>
<text x="172.6" y="140.9">10.0K</text>
<text x="176.8" y="143.5">+5V</text>
<text x="205.7" y="143.4">GND</text>
<text x="215.4" y="143.4">GND</text>
<text x="23.2" y="149.2">J3</text>
<text x="35.5" y="145.4">+12V</text>
<text x="39.6" y="149.4">-12V</text>
<text x="55.2" y="147.4">GND</text>
<text x="98.6" y="145.4">+5V</text>
<text x="115.5" y="146.8" transform="rotate(-90 115.5 146.8)">1</text>
<text x="118.9" y="149.2">R11</text>
<text x="167.1" y="148.8">1</text>
<text x="175.1" y="148.8">2</text>
<text x="201.9" y="148.8">R12</text>
<text x="21.2" y="152.7">1 x 18</text>
<text x="25.6" y="154.6">1</text>
<text x="43.9" y="153.3">+5V</text>
<text x="81.8" y="155">D1</text>
<text x="92" y="155.5" transform="rotate(-90 92 155.5)">1</text>
<text x="99.9" y="154.6" transform="rotate(-90 99.9 154.6)">1</text>
<text x="115.5" y="154.7" transform="rotate(-90 115.5 154.7)">2</text>
<text x="118.9" y="152.7">10.0K</text>
<text x="135.1" y="150.7" transform="rotate(-90 135.1 150.7)">1</text>
<text x="138.4" y="155">R33</text>
<text x="144.8" y="150.7" transform="rotate(-90 144.8 150.7)">1</text>
<text x="148.2" y="155">R34</text>
<text x="166.8" y="152.7">R10</text>
<text x="172.6" y="152.7">10.0K</text>
<text x="200.4" y="152.7">1</text>
<text x="201.9" y="150.7">1.00K</text>
<text x="208.3" y="152.7">2</text>
<text x="7" y="156.6" transform="rotate(-90 7 156.6)">E</text>
<text x="25.6" y="156.6">2</text>
<text x="25.6" y="158.6">3</text>
<text x="25.6" y="160.5">4</text>
<text x="79.8" y="160.5">1N4148</text>
<text x="92" y="161.5" transform="rotate(-90 92 161.5)">2</text>
<text x="103.3" y="157">R13</text>
<text x="103.3" y="160.5">10.0K</text>
<text x="135.1" y="158.6" transform="rotate(-90 135.1 158.6)">2</text>
<text x="136.5" y="158.6">10.0K</text>
<text x="144.8" y="158.6" transform="rotate(-90 144.8 158.6)">2</text>
<text x="146.3" y="158.6">10.0K</text>
<text x="200.4" y="160.5">1</text>
<text x="201.9" y="156.6">R14</text>
<text x="201.9" y="158.6">1.00K</text>
<text x="208.3" y="160.5">2</text>
<text x="268.3" y="156.6" transform="rotate(-90 268.3 156.6)">E</text>
<text x="25.6" y="162.4">5</text>
<text x="25.6" y="164.4">6</text>
<text x="25.6" y="166.3">7</text>
<text x="99.9" y="162.5" transform="rotate(-90 99.9 162.5)">2</text>
<text x="25.5" y="172.2">10</text>
<text x="25.6" y="168.3">8</text>
<text x="25.6" y="170.3">9</text>
<text x="85.7" y="172.6">D2</text>
<text x="92" y="171.2" transform="rotate(-90 92 171.2)">1</text>
<text x="99.9" y="171.2" transform="rotate(-90 99.9 171.2)">1</text>
<text x="103.3" y="172.6">C7</text>
<text x="133.7" y="168.9">+5V</text>
<text x="143.5" y="168.9">+5V</text>
<text x="25.5" y="174.2">11</text>
<text x="25.5" y="176.1">12</text>
<text x="25.5" y="178.1">13</text>
<text x="77.9" y="176.1">MMSZ5232B</text>
<text x="92" y="177.1" transform="rotate(-90 92 177.1)">2</text>
<text x="99.9" y="177.1" transform="rotate(-90 99.9 177.1)">2</text>
<text x="103.3" y="176.1">10uF</text>
<text x="135.1" y="176.1" transform="rotate(-90 135.1 176.1)">1</text>
<text x="144.8" y="176.1" transform="rotate(-90 144.8 176.1)">1</text>
<text x="25.5" y="180.1">14</text>
<text x="25.5" y="182">15</text>
<text x="25.5" y="184">16</text>
<text x="25.5" y="185.9">17</text>
<text x="135.1" y="184" transform="rotate(-90 135.1 184)">2</text>
<text x="136.5" y="184">10.0K</text>
<text x="138.4" y="180.4">R15</text>
<text x="144.8" y="184" transform="rotate(-90 144.8 184)">2</text>
<text x="146.3" y="184">10.0K</text>
<text x="148.2" y="180.4">R16</text>
<text x="7" y="190.2" transform="rotate(-90 7 190.2)">F</text>
<text x="25.5" y="187.8">18</text>
<text x="90.4" y="188.4">GND</text>
<text x="98.2" y="188.4">GND</text>
<text x="268.3" y="190.2" transform="rotate(-90 268.3 190.2)">F</text>
<text x="29.8" y="198.2">GND</text>
<text x="20.5" y="205.6">1</text>
<text x="53.6" y="205.6">2</text>
<text x="86.7" y="205.6">3</text>
<text x="119.7" y="205.6">4</text>
<text x="152.8" y="205.6">5</text>
<text x="185.8" y="205.6">6</text>
<text x="218.9" y="205.6">7</text>
<text x="251.9" y="205.6">8</text>
</g>
<text font-size="1.7" x="170.7" y="64.8">(FUTURE = PIC18F4550)</text>
<g font-size="1.5">
<text x="18.3" y="12.1">OFF SHEET</text>
<text x="39.8" y="12.1">ON SHEET</text>
<text x="217.6" y="12.1">ON SHEET</text>
<text x="245" y="12.1">OFF SHEET</text>
<text x="245.4" y="20.8">TXOUT</text>
<text x="246.9" y="28.6">USB_DATA-</text>
<text x="246.9" y="24.7">USB_DATA+</text>
<text x="96.2" y="35.5">D6</text>
<text x="96.2" y="33.5">D7</text>
<text x="96.2" y="41.4">D3</text>
<text x="96.2" y="39.4">D4</text>
<text x="96.2" y="37.5">D5</text>
<text x="34.1" y="42.3">TRIGGERLEVEL</text>
<text x="44.1" y="46.2">CH1</text>
<text x="44.1" y="44.3">CH2</text>
<text x="96.2" y="47.3">D0</text>
<text x="96.2" y="45.3">D1</text>
<text x="96.2" y="43.3">D2</text>
<text x="216.1" y="46.2">CH1Sel</text>
<text x="216.1" y="42.3">CH2Sel</text>
<text x="112.1" y="53.1">ADC_DATA[D7:D0]</text>
<text x="150.8" y="61.6" transform="rotate(-90 150.8 61.6)">D3</text>
<text x="152.7" y="61.6" transform="rotate(-90 152.7 61.6)">D2</text>
<text x="154.7" y="61.6" transform="rotate(-90 154.7 61.6)">D1</text>
<text x="156.6" y="61.6" transform="rotate(-90 156.6 61.6)">D0</text>
<text x="217.5" y="73.5">ACDCMode</text>
<text x="21.9" y="81.4">RXIN</text>
<text x="110.1" y="86.3">D4</text>
<text x="110.1" y="88.3">D5</text>
<text x="110.1" y="90.2">D6</text>
<text x="110.1" y="92.2">D7</text>
<text x="39.6" y="98.9">TRIGGER</text>
<text x="235.2" y="102">INSTALL 0.0</text>
<text x="246.8" y="97">USB_VBUS</text>
<text x="246.9" y="102">OHM RESISTOR</text>
<text x="82.7" y="103.9">PROGRAM_PGM</text>
<text x="235.2" y="105.8">USING A PIC18F4550 AT</text>
<text x="235.2" y="107.8">LOCATION U2, IF THE</text>
<text x="235.2" y="103.9">AT LOCATION R32 WHEN</text>
<text x="235.2" y="109.8">FIRMWARE SUPPORTS</text>
<text x="235.2" y="111.7">USB MODE.</text>
<text x="83.2" y="120.5">+5V_CPU</text>
<text x="223.4" y="122.4">+5V_CPU</text>
<text x="78.8" y="133.2">PROGRAM_CLK</text>
<text x="78.8" y="135.2">PROGRAM_DATA</text>
<text x="78.8" y="137.1">X KEY SLOT</text>
<text x="98.4" y="137.1">TRIGGERSrc</text>
<text x="98.4" y="133.2">CH1Atten</text>
<text x="98.4" y="135.2">CH2Atten</text>
<text x="162.5" y="135.5" transform="rotate(-90 162.5 135.5)">SER/~PAR</text>
<text x="78.8" y="139.1">PROGRAM_VPP</text>
<text x="216.1" y="153.7">CH2SelG</text>
<text x="43.6" y="161.5">CH1Sel</text>
<text x="216.1" y="161.5">CH1SelG</text>
<text x="42.2" y="163.5">ACDCMode</text>
<text x="42.2" y="167.4">GAIN5</text>
<text x="43.6" y="165.4">CH1SelG</text>
<text x="104.2" y="164.5">POR-0</text>
<text x="42.2" y="169.3">GAIN1</text>
<text x="42.2" y="173.2">CH1</text>
<text x="42.2" y="177.1">CH2</text>
<text x="42.2" y="181">TRIGGER</text>
<text x="42.2" y="185">TRIGGERLEVEL</text>
<text x="43.6" y="186.9">CH2SelG</text>
<text x="43.6" y="188.9">CH2Sel</text>
<text x="124.4" y="186.9">GAIN1</text>
<text x="124.4" y="188.9">GAIN5</text>
</g>
</svg>
